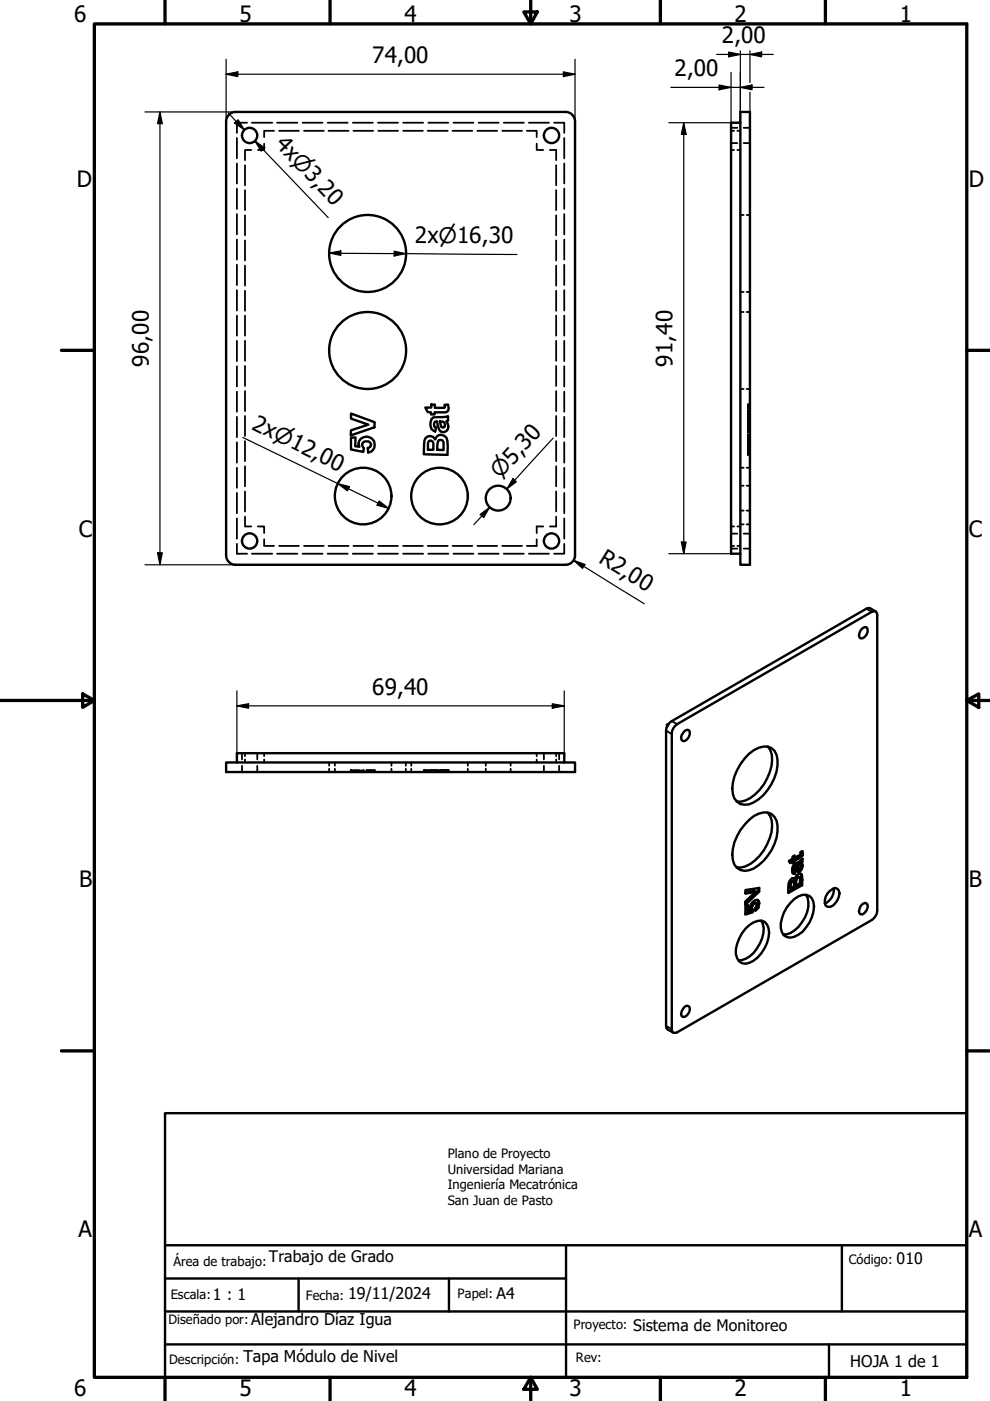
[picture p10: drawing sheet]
<svg xmlns="http://www.w3.org/2000/svg" width="210mm" height="297mm" viewBox="0 0 210 297" stroke-linecap="round" stroke-linejoin="round" font-family="sans-serif">
<!-- layer: Oculto (ISO) -->
<g fill="none" stroke="#000" stroke-width=".38">
<path d="M50.2 29.3v4.3M50.2 34.7v4.2M50.2 40v4.3M51.9 35v4.3M52.4 26h-2.2v2.2M53.3 31.8h-1.4v2.2M53.4 26h4.3M56 30.5v1.3h-1.3M58.1 27.7h-2.1v1.4M58.7 26h4.4M59.2 27.7h4.2M64.1 26h4.3"/>
<path d="M64.5 27.7h4.1M69.5 26h4.2M69.7 27.7h4.2M74.8 26h4.3M74.9 27.7h4.2M80.1 26h4.3M80.2 27.7h4.2M85.5 27.7h4.2M85.5 26h4.2M90.7 27.7h4.2M90.8 26h4.3M95.9 27.7h4.2"/>
<path d="M96.1 26h4.3M101.2 27.7h4.2M101.5 26h4.2M106.5 27.7h4.2M106.8 26h4.3M111.7 27.7h2.1v1.4M112.1 26h4.3M113.8 30.5v1.3h1.4M116.6 31.8h1.3v2.2M117.5 26h2.1v2.2M117.9 35v4.3M119.6 29.3v4.3"/>
<path d="M119.6 34.7v4.2M119.6 40v4.3M155 27.7h.6M155 31.8h.6M155 27.1h1.3M155 30.3h1.3M156.3 27.7h.7M156.3 31.8h.7M157.7 27.1h1.3M157.7 30.3h1.3M50.2 45.4v4.3M50.2 50.8v4.2"/>
<path d="M50.2 56.1v4.3M51.9 40.3v4.3M51.9 45.6v4.3M51.9 51v4.2M51.9 56.3v4.3M117.9 40.3v4.3M117.9 45.6v4.3M117.9 51v4.2M117.9 56.3v4.3M119.6 45.4v4.3M119.6 50.8v4.2M119.6 56.1v4.3"/>
<path d="M157 45.6h.7M158.3 45.6h.7M50.2 61.5v4.3M50.2 66.9v4.3M50.2 72.2v4.4M50.2 77.6v4.4M51.9 61.6v4.3M51.9 66.9v4.3M51.9 72.2v4.3M51.9 77.6v4.2M117.9 61.6v4.3M117.9 66.9v4.3"/>
<path d="M117.9 72.2v4.3M117.9 77.6v4.2M119.6 61.5v4.3M119.6 66.9v4.3M119.6 72.2v4.4M119.6 77.6v4.4M157 61.9h.7M157 66.2h.7M158.3 61.9h.7M158.3 66.2h.7M50.2 83v4.3M50.2 88.4v4.3"/>
<path d="M50.2 93.8v4.3M50.2 99.2v4.2M51.9 82.9v4.3M51.9 88.2v4.2M51.9 93.5v4.3M51.9 98.9v4.2M117.9 82.9v4.3M117.9 88.2v4.2M117.9 93.5v4.3M117.9 98.9v4.2M119.6 83v4.3M119.6 88.4v4.3"/>
<path d="M119.6 93.8v4.3M119.6 99.2v4.2M157 99.2h.7M157 82.5h.7M158.3 99.2h.7M158.3 82.5h.7M158.6 87v.4h.1M158.6 87.4h.1zM158.6 94.5v.8h.1M158.6 95.6l.1 .2M158.6 89.6v.4h.1M158.6 90.9v.3h.1"/>
<path d="M158.6 92v.3h.1M158.6 92.3l.1 .1h-.1M158.6 92.5l.1 .1M158.6 96.2l.1 .1M158.6 96.3l.1 .1M158.6 86.4h.1M158.6 87.4v.1M158.6 87.6v.5M158.6 88.8v.4h.1M158.6 90v.4h.1M158.6 91.2v.4h.1M158.6 92.7v.9h.1"/>
<path d="M158.6 95.3v.2M158.6 95.8v.1M158.6 87.9h.1M158.6 87.3h.1M158.6 87h.1M158.6 86.5h.1M158.6 85.8h.1M158.6 94.3h.1M158.6 95.4h.1M158.6 92.9h.1M158.6 93h.1M158.6 94.1h.1"/>
<path d="M158.6 94.7h.1M158.6 94.6h.1M158.6 92.8h.1M158.6 95h.1M158.6 93.8h.1M158.6 87.7h.1M158.6 89.5h.1M158.6 90.6h.1M158.6 89.4h.1M158.6 89.6h.1M158.6 90.2h.1M158.6 90.5h.1"/>
<path d="M158.6 90.7h.1M158.6 89.3h.1M158.6 90h.1M158.6 91h.1M158.6 91.5h.1M158.6 91.3h.1M158.6 89.8h.1M158.6 88.3h.1M158.6 88.5h.1M158.6 88.9h.1M158.6 89.9h.1M158.6 93.9h.1"/>
<path d="M158.6 93.5h.1M158.6 93.4h.1M158.6 94h.1M158.6 93.6h.1M158.6 93.3h.1M158.6 92.4h.1M158.6 92.2h.1M158.6 93.1h.1M158.6 88.4h.1M158.7 95.9l-.1 .2M158.7 88.4h-.1v.4h.1M158.7 85.8l-.1 .2"/>
<path d="M158.7 86.2h-.1v.5M158.8 86.4h.2M158.8 87.4h.2M158.8 87.9h.2M158.8 87.3h.2M158.8 87h.2M158.8 86.5h.2M158.8 85.8h.2M158.8 86.2h.2M158.8 94.3h.2M158.8 95.4h.2M158.8 92.9h.2"/>
<path d="M158.8 92.6h.2M158.8 93h.2M158.8 94.1h.2M158.8 94.7h.2M158.8 94.6h.2M158.8 92.8h.2M158.8 95.3h.2M158.8 95.8h.2M158.8 95h.2M158.8 93.8h.2M158.8 93.6h.2M158.8 95.9h.2"/>
<path d="M158.8 87.7h.2M158.8 89.5h.2M158.8 88.8h.2M158.8 90h.2M158.8 91.2h.2M158.8 92.3h.2M158.8 90.6h.2M158.8 89.4h.2M158.8 89.6h.2M158.8 90.2h.2M158.8 90.5h.2M158.8 90.7h.2"/>
<path d="M158.8 89.3h.2M158.8 90.4h.2M158.8 91h.2M158.8 91.5h.2M158.8 91.6h.2M158.8 91.3h.2M158.8 89.8h.2M158.8 89.2h.2M158.8 88.3h.2M158.8 88.4h.2M158.8 88.5h.2M158.8 88.9h.2"/>
<path d="M158.8 89.9h.2M158.8 93.9h.2M158.8 93.5h.2M158.8 93.4h.2M158.8 94h.2M158.8 93.3h.2M158.8 96.4h.2M158.8 92.4h.2M158.8 92.2h.2M158.8 93.1h.2M158.8 96.3h.2M50.2 115.3v2.1h2.2"/>
<path d="M50.2 104.5v4.3M50.2 109.9v4.3M51.9 109.5v2.1h1.4M51.9 104.2v4.2M53.4 117.4h4.3M54.7 111.6h1.3v1.4M56 114.3v1.4h2.1M58.7 117.4h4.4M59.2 115.7h4.2M64.1 117.4h4.3M64.5 115.7h4.1M69.5 117.4h4.2"/>
<path d="M69.7 115.7h4.2M74.8 117.4h4.3M74.9 115.7h4.2M80.1 117.4h4.3M80.2 115.7h4.2M85.5 115.7h4.2M85.5 117.4h4.2M90.7 115.7h4.2M90.8 117.4h4.3M95.9 115.7h4.2M96.1 117.4h4.3M101.2 115.7h4.2"/>
<path d="M101.5 117.4h4.2M106.5 115.7h4.2M106.8 117.4h4.3M112.1 117.4h4.3M113.8 114.3v1.4h-2.1M115.2 111.6h-1.4v1.4M117.9 109.5v2.1h-1.3M117.9 104.2v4.2M119.6 115.3v2.1h-2.1M119.6 104.5v4.3M119.6 109.9v4.3M155 111.6h.6"/>
<path d="M155 115.7h.6M155 113.1h1.3M155 116.3h1.3M156.3 111.6h.7M156.3 115.7h.7M157 111.2h.7M157 108.3h.7M157 103h.7M157.7 113.1h1.3M157.7 116.3h1.3M158.3 111.2h.7M158.3 108.3h.7"/>
<path d="M158.3 103h.7M51.3 159.7v1.3M51.9 159.7v.6M54.5 159.7v1.3M56 159.7v.6M113.8 159.7v.6M115.3 159.7v1.3M117.9 159.7v.6M118.6 159.7v1.3M51.3 162.4v1.3M51.9 161v.7M54.5 162.4v1.3"/>
<path d="M56 161v.7M69.8 161.7v.7M69.8 163v.7M71 161.7v.7M71 163v.7M74.4 163.6v.1M74.4 163.3v.1M75.3 163.3v.1M75.3 163.6v.1M75.4 163.3v.1M75.4 163.6v.1M76 163.3v.1"/>
<path d="M76 163.6v.1M76.1 163.3h-1.7v.1M76.2 163.3v.1M76.2 163.6v.1M76.5 163.3v.1M76.5 163.6v.1M76.8 163.3v.1M76.8 163.6v.1M77 163.3v.1M77 163.6v.1M77.2 163.3v.1M77.2 163.6v.1"/>
<path d="M77.7 163.4v-.1h1.7v.1M77.7 163.6v.1M78 163.3v.1M78 163.6v.1M78.1 163.3v.1M78.1 163.6v.1M78.4 163.3v.1M78.4 163.6v.1M78.5 163.3v.1M78.5 163.6v.1M78.7 163.3v.1M78.7 163.6v.1"/>
<path d="M78.8 163.3v.1M78.8 163.6v.1M79.1 163.3v.1M79.1 163.6v.1M79.4 163.3v.1M79.4 163.6v.1M83 161.7v.7M83 163v.7M86 161.7v.7M86 163v.7M87.2 161.7v.7M87.2 163v.7"/>
<path d="M89.9 163.6v.1M89.9 163.3v.1M90 163.6v.1M90 163.3v.1M90.1 163.3l.1 .1v-.1h.4M90.2 163.6v.1M90.6 163.3v.1M90.6 163.6v.1M90.7 163.3v.1M90.7 163.6v.1M90.9 163.3v.1M90.9 163.6v.1"/>
<path d="M91 163.3h.4v.1v-.1h.3v.1M91.2 163.3v.1M91.2 163.6v.1M91.3 163.3v.1M91.3 163.6v.1M91.4 163.3v.1M91.4 163.6v.1M91.5 163.3v.1M91.5 163.6v.1M91.7 163.6v.1M91.8 163.3v.1M91.8 163.6v.1"/>
<path d="M91.9 163.3v.1M91.9 163.6v.1M91.9 163.3h.3v.1v-.1h.4v.1M92 163.3v.1M92 163.6v.1M92.1 163.3v.1M92.1 163.6v.1M92.2 163.6v.1M92.3 163.3v.1M92.3 163.6v.1M92.5 163.3v.1M92.5 163.6v.1"/>
<path d="M92.6 163.6v.1M92.7 163.3v.1M92.7 163.6v.1M92.8 163.3v.1M92.8 163.6v.1M93 163.3v.1M93 163.6v.1M93.1 163.3v.1M93.1 163.6v.1M93.2 163.3h.6M93.3 163.3v.1M93.3 163.6v.1"/>
<path d="M93.4 163.3v.1M93.4 163.6v.1M93.5 163.3v.1M93.5 163.6v.1M93.9 163.3v.1M93.9 163.6v.1M94 163.6v.1M94 163.3v.1M94.2 163.3v.1zM94.2 163.3l-.2 .1M94.2 163.6v.1M94.2 163.3v.1v-.1h.3"/>
<path d="M94.3 163.3v.1M94.3 163.6v.1M94.4 163.3v.1M94.4 163.6v.1M94.6 163.3v.1M94.6 163.6v.1M94.7 163.3v.1M94.7 163.6v.1M94.7 163.4v-.1h.3v.1l.1-.1v.1M94.8 163.3v.1M94.8 163.6v.1M94.9 163.3v.1"/>
<path d="M94.9 163.6v.1M95 163.6v.1M95.1 163.3v.1M95.1 163.6v.1M99.2 161.7v.7M99.2 163v.7M103 161.7v.7M103 163v.7M108.3 161.7v.7M108.3 163v.7M113.8 161v.7M115.3 162.4v1.3"/>
<path d="M117.9 161v.7M118.6 162.4v1.3"/>
</g>
<!-- layer: Visible (ISO) -->
<g fill="none" stroke="#000" stroke-width=".51">
<path d="M47.9 25.7v92a2 2 0 0 0 2 2h70.1M119.9 23.7a2 2 0 0 1 2 2M120 23.7h-70.1a2 2 0 0 0-2 2M121.9 25.7v92a2 2 0 0 1-2 2M157 23.7h2v96h-2zM157 26h-2v91.4h2M74.4 92.8h1l-.1 1.8 .9 .1a1.61 1.61 0 0 1 .6-1.9 1.61 1.61 0 0 1 2 .1 1.65 1.65 0 0 1 .6 1.8 1.65 1.65 0 0 1-1.4 1.2v-.9l.5-.3 .2-.4a1 1 0 0 0-1-.7 1 1 0 0 0-.9 .7l.4 .7-.2 .8-2.6-.5zM74.4 87.7l5 1.8v1.1l-5 1.7v-1.1l3.7-1.2-3.7-1.2zM90.2 86.4h1.2v-.6h.8v.7h2l.2-.3-.2-.4h.8l.1 .7v.5l-.3 .3-.4 .1h-2.3v.5h-.7v-.5h-.7zM90.2 92.9a1.22 1.22 0 0 1 2.1 .2 1.33 1.33 0 0 1 1.4-.9 1.33 1.33 0 0 1 1.2 1.3v2.9l-5-.1 .1-2.8zM90.9 93.5l.4-.1 .4 .2 .2 .4v1.4h-1.2v-1.5zM91.8 88.5l3.2-.2v.9l-.4 .1a1.24 1.24 0 0 1 .4 1.7 1.24 1.24 0 0 1-1.6 .5l-.3-.5-.5-1.7-.5 .2-.1 .5 .1 .4 .4 .2-.2 .9a1.79 1.79 0 0 1-.5-3z"/>
<path d="M93 93.3l.9 .1 .1 .4v1.6h-1.3l.1-1.8zM93.3 89.3l.6 .1 .3 .2 .2 .6-.2 .3-.3 .2-.4-.2zM182.5 133.6l.4-.5 .5-.1h.4a1.63 1.63 0 0 1-1.3 2.4l-.3-.2-.1-.5zM185.7 129.7l-1.2-.7-.4-.1-.5 .2-41.2 23.8a2.86 2.86 0 0 0-1.2 2v62.6l.1 .5 .3 .3 1.1 .6M141.4 153.7l.2 .1M141.8 153.5l-.4 .2v.4M143.1 153.9l.5-.4 41.2-23.8h.9l.2 .3 .1 .4v62.6a2.54 2.54 0 0 1-1.2 2.1l-41.2 23.8h-.9l-.2-.2-.1-.5v-62.6l.1-.6zM145.2 154.9l.5-.2 .3 .1a1.64 1.64 0 0 1-1.2 2.3 1.09 1.09 0 0 1 0-1.7zM158.8 159.8a5.1 5.1 0 0 1 4-1.5 2.7 2.7 0 0 1 2 2.8 10.1 10.1 0 0 1-6 9.4 2.6 2.6 0 0 1-3.4-2.2 9.8 9.8 0 0 1 3.4-8.5zM162.8 158.3a4.6 4.6 0 0 1 .8 4.1 10.3 10.3 0 0 1-5.5 7.3l-1.1 .3-.9-.1M47.9 161.7h74v2h-74zM50.2 161.7v-2h69.4v2"/>
<path d="M158.8 173.8a4.9 4.9 0 0 1 4-1.5 2.85 2.85 0 0 1 2 2.8 9.9 9.9 0 0 1-6 9.4 2.61 2.61 0 0 1-3.4-2.1 9.7 9.7 0 0 1 3.4-8.6zM162.8 172.3a5 5 0 0 1 .4 5.4 9.9 9.9 0 0 1-5.1 6l-1.1 .2h-.9M158.1 196.9a4.5 4.5 0 0 1 3.3-1.7 2.3 2.3 0 0 1 1.7 2.5 7.6 7.6 0 0 1-4.2 6.4 1.99 1.99 0 0 1-2.9-1.8 7.7 7.7 0 0 1 2.1-5.4zM158.6 193.2v-1.3l-.5 .3v1.7l1.5-.5-.3-.1-1.2 .4M159.2 192.3l.2 .4M159.2 192.3l.2 .2M159.3 193.3l.1-.6 .2 .1v.6M159.3 191.9l-.1 .4M159.3 191.9l.3 .1M159.4 192.5l.2 .3M159.6 192l-.2 .5M159.7 191.5l-.4 .4"/>
<path d="M159.7 191.5l.3-.1 .4 .1M159.7 191.5l.3 .1M160 191.6l-.4 .4M160.2 189.1l-2.2 2.1v.7l3-2.9-.3-.1-2.7 2.7M160.4 191.5l-.4 .1M160.4 191.5l.1 .3-.4 .7v.6l.7-.6M160.5 192.3l-.4 .5M160.5 192.3l.3 .2M160.6 190.8a1.73 1.73 0 0 0-1.5 2.2l-.5 .2-.3-.2v-1M160.7 188.3v.6M160.8 191.4l-.3 .9M160.8 191.4l-.2-.6 .3 .3 .1 .4"/>
<path d="M160.8 191.4l.2 .1M161 191.5l-.2 1M161 189v-.7l-2.9 .4v.8l2.1-.4-.2-.2-1.9 .4M161.4 195.2a5.6 5.6 0 0 1-.9 5.8 5 5 0 0 1-4 2.6M167.4 187.2l.1-.3 .3 .2-.2 .3M167.5 186.9l.3-.2 .2 .2-.2 .2M167.6 191.4a3.5 3.5 0 0 1 4-1.4 3.1 3.1 0 0 1 .9 3.3 7.5 7.5 0 0 1-4.1 5.3 1.99 1.99 0 0 1-2.9-1.8 7.7 7.7 0 0 1 2.1-5.4zM167.8 186.7l.4 .2h-.2M168 182.7v.4l.5-.3-.3-.1-.2 .1M168.1 184.2l.3 .1 .1 .3-.3-.1zM168.1 184.2l.1-.4 .3 .1-.1 .4M168.2 182.7v-.3l.3 .1v.3"/>
<path d="M168.2 182.4l1.3-.8 .3 .1-1.3 .8M168.2 183.8l.3-.2 .2 .1-.2 .2M168.2 184.5l.5 .1-.2 .7-.2-.2-.2 .1M168.2 186.9l.1 1.1-.7 .4-.2-.1v-1.1l.2 .2v1M168.3 186.2l.2 .2-.2-.2a1.55 1.55 0 0 0-1.2 1.8v1.3l3-1.6M168.4 184.5l-.1 .6M168.5 181.8v-.4l-.5 .3v.4l-.7 .4 .3 .5 .4-.3-.2-.1-.4 .2M168.5 183.6l.2 .1 .3 1 .2 .1h-.2M168.6 186.4l.2-.3 .2 .1-.2 .3M168.8 186.1l.2-.2 .2 .1-.2 .2M168.9 183.3l.4-.2 .2 .2-.4 .2M169 185.9h.2l.3 .1h-.3"/>
<path d="M169 184l-.1-.7 .4 .8M169 184.7l.5 .1h-.3M169.3 183.1l.3 .2M169.5 183.3h.2l.1 .3-.3 .5-.5-.1 .4 .1M169.5 186l.1 .2v1.1l-.8 .5-.2-.2v-1.2l.2 .1v1.3M169.5 181.6l.3-.2 .3 .1-.3 .2M169.7 182.9l.2-.3 .2 .1-.2 .3M169.7 184.1l-.4 .5M169.7 184.1l.3 .2M169.8 181.4l.1-.3 .3 .2-.1 .2M169.9 183.1l-.2-.2 .4 .3M169.9 185.6l.2 .1v2l-.2-.1z"/>
<path d="M169.9 185.6l-.2-.4 .4 .5M169.9 187.6l-2.8 1.5M169.9 181.1l.1-.3 .2 .1v.4M169.9 183.4l-.2 .7M169.9 183.4v-.3l.2 .1 .1 .4M169.9 185.3a1.09 1.09 0 0 0-1.4 1.1M169.9 183.4l.3 .2M169.9 182.4v.2M170 184.3l-.5 .5M170 180.6v.2M170.1 182.7l.1-.6-.7 .6a1.63 1.63 0 0 0-1.2 2.6h.2M170.2 183.6l-.2 .7"/>
<path d="M170.2 180.9l-.1-.4-.4 .2v.4l-.3 .3-.9 .4-.2-.3M170.9 189.7a5.3 5.3 0 0 1-.8 5.8 5.8 5.8 0 0 1-3.3 2.6h-.7M175.5 189.4l.5-.6 1.1-.5a1.25 1.25 0 0 1 .8 1.8 3.2 3.2 0 0 1-1.9 2.2h-.5a1.56 1.56 0 0 1-.4-2.2zM176.8 188.3a3.2 3.2 0 0 1-1.9 3.3M182.5 192.1l.9-.7 .4 .2a1.6 1.6 0 0 1-1.3 2.3l-.3-.2-.1-.5zM145.2 213.4l.5-.2 .3 .1a1.61 1.61 0 0 1-1.2 2.3l-.3-.2a1.9 1.9 0 0 1 .7-2z"/>
<circle cx="52.9" cy="28.7" r="1.62"/>
<circle cx="116.9" cy="28.7" r="1.62"/>
<circle cx="77.9" cy="53.7" r="8.2"/>
<circle cx="77.9" cy="74.3" r="8.2"/>
<circle cx="52.9" cy="114.7" r="1.62"/>
<circle cx="77" cy="105.2" r="6"/>
<circle cx="93.2" cy="105.2" r="6"/>
<circle cx="105.6" cy="105.6" r="2.64"/>
<circle cx="116.9" cy="114.7" r="1.62"/>
</g>
<!-- layer: Oculto (ISO) -->
<g fill="#000">
<circle cx="158.6" cy="85.8" r=".19"/>
<circle cx="158.6" cy="87.4" r=".19"/>
<circle cx="158.6" cy="92.4" r=".19"/>
<circle cx="158.6" cy="92.6" r=".19"/>
<circle cx="79.4" cy="163.3" r=".19"/>
<circle cx="89.9" cy="163.3" r=".19"/>
<circle cx="90" cy="163.3" r=".19"/>
<circle cx="91.4" cy="163.3" r=".19"/>
<circle cx="94.2" cy="163.3" r=".19"/>
</g>
<!-- layer: Visible fina (ISO) -->
<path d="M183.6 129.1l1.2 .6M141.2 154.9l1.2 .7M142.4 152.9l1.2 .6M167.4 187.9l.2 .1M168.6 187.1l.2 .1M169 183.2l.2 .2M169 183.7l.2 .1M169.2 181.8l.2 .2M169.7 182.8l.3 .1M169.9 186.4l.2 .1M141.2 217.5l1.2 .7" fill="none" stroke="#000" stroke-width=".38"/>
<path d="M35 236h170v56h-170zM35 271.1h85M35 278.1h170M35 264h170M63.3 271.1v7M95.2 271.1v7M120 264v28M178.5 264v14.1M35 285h170M175.8 285v7" fill="none" stroke="#000" stroke-width=".51"/>
<!-- layer: Borde (ISO) -->
<g fill="none" stroke="#000" stroke-width=".7">
<path d="M20 5.1h185v286.9h-185zM35 0v5.1M70 0v5.1M111.1 2.5h2.8l-1.4 2.6zM112.5 0v5.1M140 0v5.1M175 0v5.1M13 74.3h7M205 74.3h5M0 148.5h20M17.5 147.1l2.5 1.4-2.5 1.5zM205 148.5l2.5-1.4v2.9z"/>
<path d="M205 148.5h5M13 222.8h7M205 222.8h5M35 292v5M70 292v5M112.5 292l1.4 2.6h-2.8zM112.5 292v5M140 292v5M175 292v5"/>
</g>
<!-- layer: Cota (ISO) -->
<g fill="none" stroke="#000" stroke-width=".25">
<path d="M47.9 15.7l2.5-.5v1zM47.9 15.7h74M47.9 12.6v13.1M119.4 15.2l2.5 .5-2.5 .5zM121.9 12.6v13.1M142.2 18.5h19.8M152 11.5h12M152.5 18l2.5 .5-2.5 .5zM154.5 11l2.5 .5-2.5 .6zM155 15.4v10.6h-13.2M157 18.5l2.4-.5v1zM157 10.8v15.2"/>
<path d="M159 11.5l2.5-.5v1.1zM159 10.8v6.7M159 19.5v4.2M30.7 23.7h19.2M33.9 23.7l.5 2.5h-1zM33.9 23.7v96M48.4 23.9l3.4 3.6M49.7 26.1l.8-.7 1.3 2.1zM54 29.9l2.1 1.5-.7 .7zM55.8 31.7l-1.8-1.8 15.6 16.3M145 26l.5 2.5h-1zM145 26v91.4"/>
<path d="M69.8 53.6l2.5-.4v1zM69.8 53.6l39.8 .4M83.6 53.3l2.4 .5-2.4 .5zM51.5 92.8l30.9 15M117.3 92.9l-9.9 10.8 1.7-1.9M30.7 119.7h19.2M33.4 117.2h1l-.5 2.5zM71.6 102.5l2.5 .7-.4 .9zM80.4 106.2l2 1.6-2.5-.7zM101.8 109.1l2-1.5-1.2 2.1zM103.8 107.6l-3.3 3.6M108.8 101.5l.7 .7-2.1 1.5z"/>
<path d="M121.6 118.8l2.4 .9-.5 .8zM121.6 118.8l15 9.2M141.8 117.4h13.2M144.5 114.9h1l-.5 2.5zM50.2 149.7l2.5-.5v1zM50.2 149.7h69.4M50.2 146.5v13.2M117.1 149.2l2.5 .5-2.5 .5zM119.6 146.5v13.2"/>
</g>
<g fill="#000">
<path d="M47.9 15.7l2.5-.5v1zM119.4 15.2l2.5 .5-2.5 .5zM152.5 18l2.5 .5-2.5 .5zM154.5 11l2.5 .5-2.5 .6zM157 18.5l2.4-.5v1zM159 11.5l2.5-.5v1.1zM33.9 23.7l.5 2.5h-1zM49.7 26.1l.8-.7 1.3 2.1zM54 29.9l2.1 1.5-.7 .7zM145 26l.5 2.5h-1zM69.8 53.6l2.5-.4v1zM83.6 53.3l2.4 .5-2.4 .5z"/>
<path d="M33.4 117.2h1l-.5 2.5zM71.6 102.5l2.5 .7-.4 .9zM80.4 106.2l2 1.6-2.5-.7zM101.8 109.1l2-1.5-1.2 2.1zM108.8 101.5l.7 .7-2.1 1.5zM121.6 118.8l2.4 .9-.5 .8zM144.5 114.9h1l-.5 2.5zM50.2 149.7l2.5-.5v1zM117.1 149.2l2.5 .5-2.5 .5z"/>
</g>
<g font-size="4.8">
<text x="15.7" y="4.6">6</text>
<text x="50.8" y="4.6">5</text>
<text x="85.8" y="4.6">4</text>
<text x="120.8" y="4.6">3</text>
<text x="155.8" y="4.6">2</text>
<text x="190.8" y="4.6">1</text>
<text x="153" y="9.2">2,00</text>
<text x="78.9" y="13.3">74,00</text>
<text x="143" y="16.1">2,00</text>
<text x="58.2" y="30.7" transform="rotate(46 58.2 30.7)">4x⌀3,20</text>
<text x="16.3" y="39.5">D</text>
<text x="205.4" y="39.5">D</text>
<text x="87.9" y="51.4">2x⌀16,30</text>
<text x="31.6" y="77.7" transform="rotate(-90 31.6 77.7)">96,00</text>
<text x="142.6" y="77.7" transform="rotate(-90 142.6 77.7)">91,40</text>
<text x="53.2" y="90.9" transform="rotate(26 53.2 90.9)">2x⌀12,00</text>
<text x="16.7" y="113.8">C</text>
<text x="205.4" y="113.8">C</text>
<text x="126.7" y="119.1" transform="rotate(32 126.7 119.1)">R2,00</text>
<text x="78.9" y="147.3">69,40</text>
<text x="16.8" y="188">B</text>
<text x="205.4" y="188">B</text>
<text x="16.6" y="262.3">A</text>
<text x="205.4" y="262.3">A</text>
<text x="15.7" y="296">6</text>
<text x="50.8" y="296">5</text>
<text x="85.8" y="296">4</text>
<text x="120.8" y="296">3</text>
<text x="155.8" y="296">2</text>
<text x="190.8" y="296">1</text>
</g>
<text font-size="4.6" x="106" y="101.6" transform="rotate(-48 106 101.6)">⌀5,30</text>
<g font-size="3.4">
<text x="57" y="267.5">Trabajo de Grado</text>
<text x="190.1" y="267.9">010</text>
<text x="45.1" y="275.6">1 : 1</text>
<text x="73.8" y="275.4">19/11/2024</text>
<text x="105.3" y="275.4">A4</text>
<text x="53.3" y="280.8">Alejandro Díaz Igua</text>
<text x="134.2" y="282.2">Sistema de Monitoreo</text>
<text x="51.6" y="288.7">Tapa Módulo de Nivel</text>
<text x="180.3" y="289.8">HOJA 1 de 1</text>
</g>
<g font-size="2.7">
<text x="94.9" y="245.6">Plano de Proyecto</text>
<text x="94.9" y="248.9">Universidad Mariana</text>
<text x="94.9" y="252.1">Ingeniería Mecatrónica</text>
<text x="94.9" y="255.4">San Juan de Pasto</text>
<text x="36.8" y="268.3">Área de trabajo:</text>
<text x="180" y="268.1">Código:</text>
<text x="36.2" y="275.5">Escala:</text>
<text x="64.8" y="275.6">Fecha:</text>
<text x="97" y="275.3">Papel:</text>
<text x="35.8" y="280.7">Diseñado por:</text>
<text x="121.6" y="281.9">Proyecto:</text>
<text x="35.9" y="289.3">Descripción:</text>
<text x="122.1" y="288.8">Rev:</text>
</g>
</svg>
